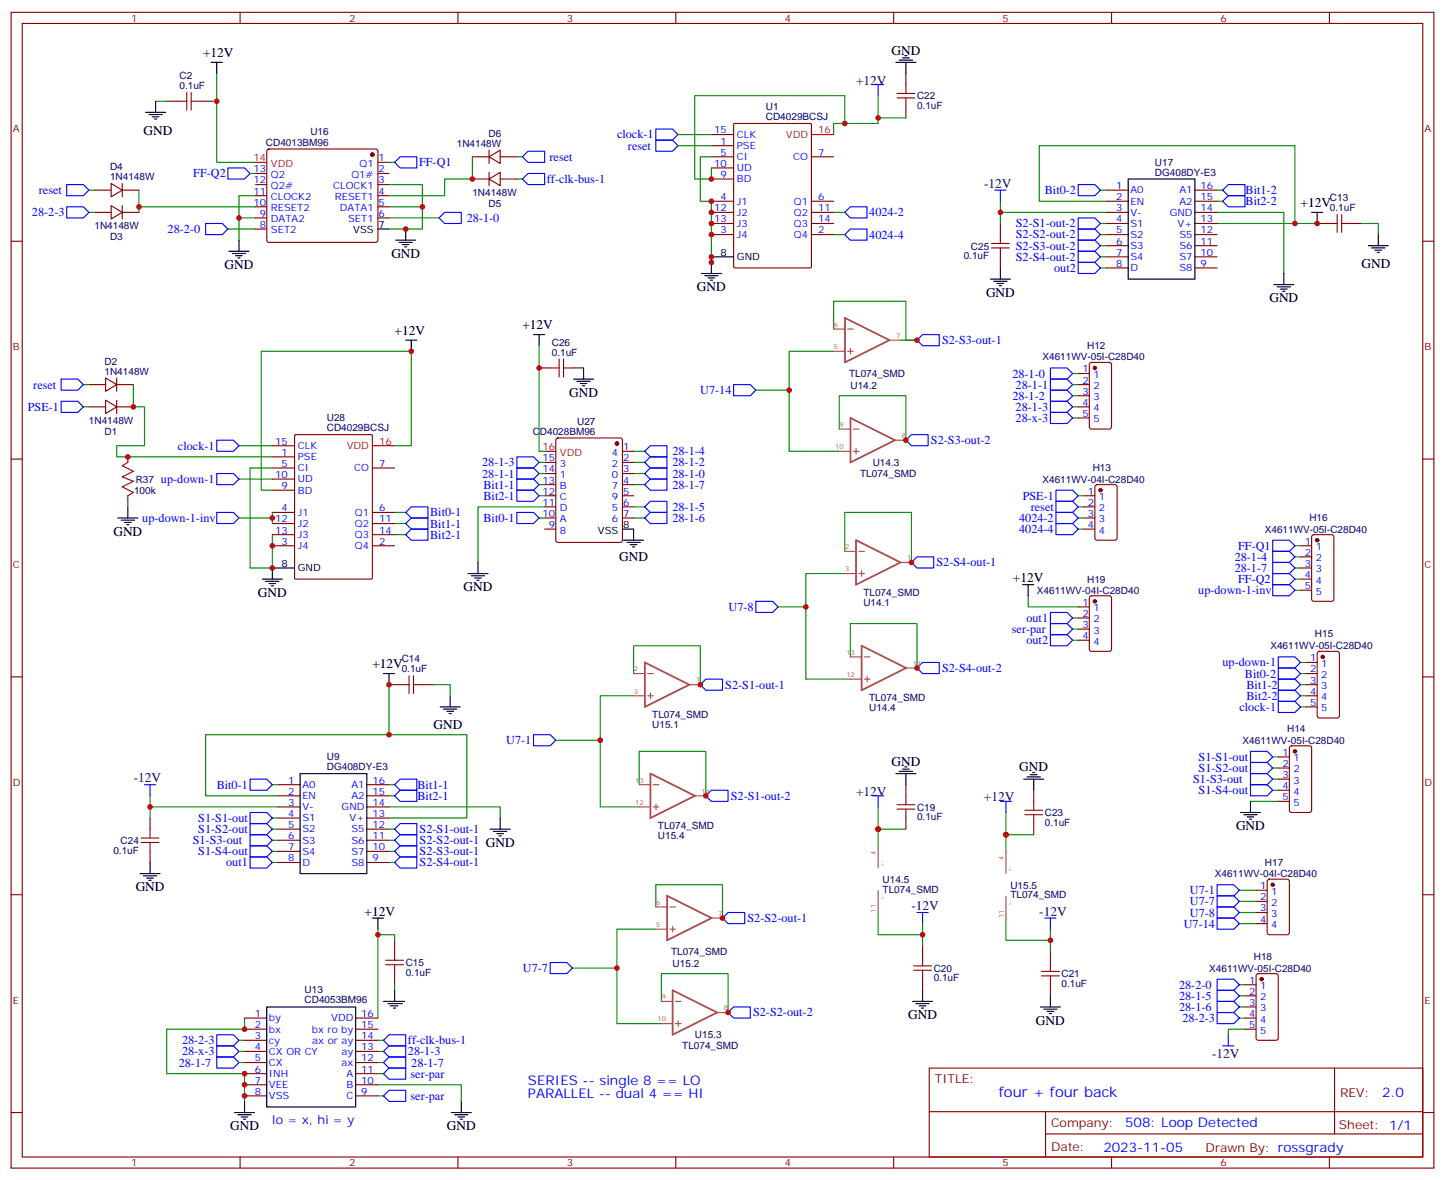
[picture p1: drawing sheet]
<svg xmlns="http://www.w3.org/2000/svg" width="459mm" height="375mm" viewBox="0 0 459 375" stroke-linecap="round" stroke-linejoin="round" font-family="sans-serif">
<g fill="none" stroke="#870000" stroke-width=".35">
<path d="M3.5 3.9h451.6v366.9h-451.6zM7.1 7.4h444.5v359.9h-444.5zM76.2 3.9v3.5M145.3 3.9v3.5M214.5 3.9v3.5M283.6 3.9v3.5M352.8 3.9v3.5M421.9 3.9v3.5M52.9 32.1h3.5M63.5 32.1h3.5M232.9 39.4l.3-.2h24l.3 .2v45.3l-.2 .3-24.1 .1-.3-.2zM287.5 23.3v3.5"/>
<path d="M287.5 33.9v3.5M35.3 58.2l3.5 2.2-3.5 2.1zM38.8 58.2v4.3M81.1 55.1h3.6M81.1 58.6h3.6M84.9 47.5l.5-.2h33.8l.5 .2 .2 .5v28.2l-.2 .5-.5 .2h-33.8l-.5-.2-.2-.5v-28.2zM119.9 51.5h3.6M119.9 55.1h3.6M119.9 58.6h3.6M149.9 56.8h5.3M149.9 49.8h5.3M155.2 56.8l3.5-2.1v4.2z"/>
<path d="M155.2 49.8l3.5-2.1v4.2zM155.2 47.7v4.2M155.2 54.7v4.2M158.7 56.8h5.3M158.7 49.8h5.3M225.8 56.8h7M225.8 49.8h7M225.8 46.2h7M225.8 42.7h7M225.8 53.3h7M257.5 49.8h7.1M3.5 76.6h3.6"/>
<path d="M30 60.4h5.3M30 67.4h5.3M35.3 65.3l3.5 2.1-3.5 2.1zM38.8 60.4h5.3M38.8 67.4h5.3M38.8 65.3v4.2M81.1 62.1h3.6M81.1 65.7h3.6M81.1 69.2h3.6M81.1 72.7h3.6M119.9 62.1h3.6M119.9 65.7h3.6"/>
<path d="M119.9 69.2h3.6M225.8 70.9h7M225.8 63.9h7M225.8 67.4h7M225.8 74.5h7M257.5 70.9h7.1M257.5 63.9h7.1M257.5 67.4h7.1M257.5 74.5h7.1M317.5 70.9v3.6M351 70.9h7.1M351 60.4h7.1"/>
<path d="M351 63.9h7.1M351 67.4h7.1M351 74.5h7.1M351 78h7.1M379.2 70.9h7.1M379.2 60.4h7.1M379.2 63.9h7.1M379.2 67.4h7.1M379.2 74.5h7.1M379.2 78h7.1M418 70.9h3.6M428.6 70.9h3.6"/>
<path d="M451.6 76.6h3.5M317.5 81.5v3.6M351 81.5h7.1M351 85.1h7.1M379.2 81.5h7.1M379.2 85.1h7.1M33.5 120l3.5 2.1-3.5 2.1zM37 120v4.2M171.1 116.8h3.5M181.7 116.8h3.5M342.2 118.6h3.5M346 115.2l.4-.2h5.7l.6 .5 .1 20-.5 .7h-5.9l-.6-.5-.1-20z"/>
<path d="M28.2 122.1h5.3M28.2 129.2h5.3M33.5 127l3.5 2.2-3.5 2.1zM37 122.1h5.3M37 129.2h5.3M37 127v4.3M93.5 138.1l.3-.1h24l.3 .1 .1 45.4-.2 .3h-24.2l-.3-.2zM176.6 139.2l.5-.2h19.7l.7 .5 .1 32-.5 .6-20 .1-.7-.5v-32zM342.2 122.1h3.5M342.2 125.6h3.5M342.2 129.2h3.5M342.2 132.7h3.5"/>
<path d="M3.5 145.7h3.6M40.6 145v1.8M40.6 157.4v1.7M86.4 148.6h7.1M86.4 145h7.1M86.4 141.5h7.1M86.4 152.1h7.1M86.4 155.6h7.1M118.2 148.6h7M172.9 146.8h3.5M172.9 150.3h3.5M172.9 153.8h3.5"/>
<path d="M172.9 157.4h3.5M197.6 143.3h3.5M197.6 146.8h3.5M197.6 150.3h3.5M197.6 153.8h3.5M197.6 157.4h3.5M344 157.4h3.5M347.7 154.1l.5-.3h5.6l.7 .5v16.5l-.4 .6-5.9 .1-.7-.5v-16.4zM451.6 145.7h3.5M86.4 162.7h7.1M86.4 166.2h7.1M86.4 169.7h7.1"/>
<path d="M86.4 173.2h7.1M118.2 162.7h7M118.2 166.2h7M118.2 169.7h7M118.2 173.2h7M172.9 160.9h3.5M172.9 164.4h3.5M172.9 168h3.5M197.6 160.9h3.5M197.6 164.4h3.5M344 160.9h3.5M344 164.4h3.5"/>
<path d="M344 168h3.5M412.7 173.2h3.6M412.7 176.8h3.6M416.5 169.9l.5-.2h5.6l.7 .5v20l-.4 .6-5.9 .1-.7-.5v-20zM342.2 192.7h3.5M342.2 196.2h3.5M342.2 199.7h3.5M346 189.3l.4-.2h5.7l.6 .5 .1 16.5-.5 .6-5.9 .1-.6-.5-.1-16.5zM412.7 180.3h3.6M412.7 183.8h3.6M412.7 187.4h3.6M3.5 214.9h3.6"/>
<path d="M123.5 217.3h3.5M134.1 217.3h3.5M342.2 203.2h3.5M414.5 217.3h3.5M414.5 210.3h3.5M414.5 213.8h3.5M418.3 207l.4-.2h5.7l.6 .4 .1 20-.5 .7h-5.9l-.6-.4-.1-20zM451.6 214.9h3.5M409.5 237l.4-.3h5.7l.6 .5 .1 20-.5 .7h-5.9l-.6-.4-.1-20zM414.5 220.9h3.5M414.5 224.4h3.5M47.6 259.7v3.5"/>
<path d="M88.2 249.1h7M88.2 252.6h7M88.2 256.2h7M88.2 259.7h7M116.4 249.1h7.1M116.4 252.6h7.1M116.4 256.2h7.1M116.4 259.7h7.1M287.5 249.1v3.5M287.5 259.7v3.5M328.1 250.9v3.5M405.7 240.3h3.5"/>
<path d="M405.7 243.8h3.5M405.7 247.3h3.5M405.7 250.9h3.5M405.7 254.4h3.5M47.6 270.3v3.5M88.2 263.2h7M88.2 266.7h7M88.2 270.3h7M88.2 273.8h7M116.4 263.2h7.1M116.4 266.7h7.1M116.4 270.3h7.1"/>
<path d="M116.4 273.8h7.1M328.1 261.4v3.6M402.4 279.3l.5-.2h5.6l.7 .4v16.5l-.4 .7h-5.9l-.7-.4v-16.5zM3.5 284h3.6M125.2 298.5v3.5M398.6 282.6h3.6M398.6 286.1h3.6M398.6 289.7h3.6M398.6 293.2h3.6M451.6 284h3.5M125.2 309.1v3.5M292.8 300.2v3.6"/>
<path d="M292.8 310.8v3.6M333.4 302v3.5M333.4 312.6v3.5M395.1 312.6h3.5M395.1 316.1h3.5M395.1 319.7h3.5M398.9 309.3l.4-.2h5.7l.6 .4 .1 20-.5 .7h-5.9l-.6-.4-.1-20zM77.6 323.2h7.1M77.6 326.7h7.1M77.6 330.2h7.1M77.6 333.8h7.1M77.6 337.3h7.1"/>
<path d="M112.9 323.2h7M112.9 326.7h7M112.9 330.2h7M112.9 333.8h7M112.9 337.3h7M294.9 339.1h156.7v28.2h-156.7zM395.1 323.2h3.5M395.1 326.7h3.5M423.5 339.1l.1 20.9M3.5 353.2h3.6M77.6 340.8h7.1M77.6 344.3h7.1"/>
<path d="M77.6 347.9h7.1M112.9 340.8h7M112.9 344.3h7M112.9 347.9h7M295 352.9h156.4M331.8 360h119.6M331.8 352.9v14.1M451.6 353.2h3.5M76.2 367.3v3.5M145.3 367.3v3.5M214.5 367.3v3.5M283.6 367.3v3.5"/>
<path d="M352.8 367.3v3.5M421.9 367.3v3.5"/>
</g>
<g fill="none" stroke="#008700" stroke-width=".35">
<path d="M49.4 32.1h3.5M67 32.1h1.8M68.8 23.3v28.2h12.3M268.1 39.2v-8.8h-47.6v26.4h5.3v-3.5M278.7 30.4v8.8h-14.1v3.5M278.7 37.4h8.8M79.4 55.1h1.7M123.5 58.6h10.6v14.1h-10.6M123.5 51.5h1.7M149.9 49.8v7h-8.8v5.3h-17.6M164 56.8h1.8M164 49.8h1.8"/>
<path d="M215.2 42.7h10.6M215.2 46.2h10.6M225.8 49.8h-3.6v14.1h3.6v19.4v-1.8M28.2 67.4h1.8M28.2 60.4h1.8M44.1 65.7h37M44.1 60.4v7M72.3 72.7h8.8M75.8 69.2h5.3M81.1 62.1h-5.3v14.1M123.5 65.7h10.6M123.5 69.2h15.8"/>
<path d="M264.6 74.5h3.5M264.6 67.4h3.5M317.5 67.4h33.5M317.5 63.9v7M349.2 74.5h1.8M349.2 70.9h1.8M349.2 78h1.8M349.2 60.4h1.8M351 63.9h-21.2v-17.7h81.2v24.7M386.3 67.4h21.2v19.4M386.3 70.9h31.7M386.3 60.4h1.8"/>
<path d="M386.3 63.9h1.8M432.2 70.9h5.2v3.6M349.2 81.5h1.8M349.2 85.1h1.8M171.1 109.7v33.6h1.8M264.6 111.5h-14.1v12.4h-10.6M264.6 104.5v-8.9h22.9v12.4h3.5h-5.2M340.4 118.6h1.8M26.5 129.2h1.7M26.5 122.1h1.7M42.3 122.1v7.1h3.6v12.3h-8.9v3.5h49.4M250.5 123.9v19.4h15.8"/>
<path d="M266.3 136.2v-10.6h21.2v14.1M340.4 132.7h1.8M340.4 129.2h1.8M340.4 125.6h1.8M340.4 122.1h1.8M40.6 159.1v1.8M75.8 152.1h10.6M75.8 141.5h10.6M86.4 148.6h-7v31.7h7v-10.6M125.2 141.5h5.3v-30h-47.6v44.1h3.5M171.1 153.8h1.8M171.1 150.3h1.8"/>
<path d="M171.1 146.8h1.8M171.1 157.4h1.8M201.1 153.8h3.5M201.1 150.3h3.5M201.1 146.8h3.5M201.1 143.3h3.5M342.2 157.4h1.8M75.8 164.4h10.6M86.4 162.7v3.5M125.2 162.7h3.6M125.2 166.2h3.6M125.2 169.7h3.6"/>
<path d="M171.1 164.4h1.8M172.9 160.9h-21.2v17.6M201.1 164.4h3.5M201.1 160.9h3.5M268.1 175v-12.3h21.2v15.8M342.2 164.4h1.8M342.2 160.9h1.8M342.2 168h1.8M411 176.8h1.7M411 173.2h1.7M255.8 192.7v22.9h14.1M268.1 182.1h-12.3v10.6h-8.9"/>
<path d="M326.3 189.1v3.6h15.9M340.4 196.2h1.8M340.4 199.7h1.8M411 180.3h1.7M411 187.4h1.7M411 183.8h1.7M123.5 217.3v15.9h-58.2v19.4h22.9M137.6 217.3h5.3v3.6M201.1 213.8v-8.8h21.1v12.3M269.9 208.5v-10.6h21.1v14.2M340.4 203.2h1.8M412.7 217.3h1.8"/>
<path d="M412.7 213.8h1.8M412.7 210.3h1.8M123.5 233.2h24.7v26.5h-24.7M190.5 235v21.2h12.3M201.1 220.9h-10.6v14.1h-14.1M412.7 224.4h1.8M412.7 220.9h1.8M47.6 256.2h40.6M47.6 252.6v7.1M86.4 259.7h1.8M86.4 249.1h1.8M123.5 256.2h35.2v3.5"/>
<path d="M123.5 252.6h1.7M123.5 249.1h1.7M202.8 249.1v-10.6h21.2v14.1M278.7 256.2v12.3M319.3 257.9v12.4M396.9 254.4h8.8M403.9 240.3h1.8M403.9 243.8h1.8M403.9 247.3h1.8M403.9 250.9h1.8M86.4 263.2h1.8M86.4 266.7h1.8"/>
<path d="M86.4 270.3h1.8M86.4 273.8h1.8M123.5 263.2h1.7M123.5 266.7h1.7M123.5 270.3h1.7M123.5 273.8h1.7M278.7 263.2h8.8M319.3 265h8.8M119.9 296.7h5.3v1.8M119.9 295v28.2M208.1 295h-12.3v12.3h-14.1M208.1 287.9v-7.1h21.2v10.6"/>
<path d="M278.7 289.7v7h14.1M292.8 293.2v7M319.3 291.4v7.1h14.1M333.4 295v7M393.3 293.2h5.3M393.3 289.7h5.3M393.3 286.1h5.3M393.3 282.6h5.3M125.2 312.6v1.8M195.8 307.3v17.6h14.1M209.9 317.9v-8.8h21.2v12.3M393.3 319.7h1.8"/>
<path d="M393.3 316.1h1.8M393.3 312.6h1.8M75.8 330.2h1.8M75.8 333.8h1.8M75.8 337.3h1.8M77.6 323.2v3.5h-24.7v14.1h24.7v8.8M119.9 330.2h1.8M119.9 333.8h1.8M119.9 337.3h1.8M393.3 323.2h1.8M395.1 326.7h-5.3v1.8M119.9 344.3h26.5v5.3"/>
<path d="M119.9 347.9h1.8M119.9 340.8h1.8"/>
</g>
<g fill="none" stroke="#a10000" stroke-width=".35">
<path d="M56.4 32.1h2.9M59.3 29.3v5.7M60.7 29.3v5.7M60.7 32.1h2.8M284.7 29.7h5.6M284.7 31.1h5.6M287.5 26.8v2.9M287.5 31.1v2.8M314.7 77.3h5.6M314.7 78.7h5.6M317.5 74.5v2.8M317.5 78.7v2.8"/>
<path d="M421.6 70.9h2.8M424.4 68.1v5.7M425.8 68.1v5.7M425.8 70.9h2.8M174.6 116.8h2.8M177.4 114v5.6M178.9 116.8h2.8M178.9 114v5.6M40.6 146.8l-1.8 1 3.5 1.8-3.5 1.8 3.5 1.4-3.5 1.8 3.5 1.7-1.7 1.1M127 217.3h2.8M129.8 214.5v5.7M131.2 214.5v5.7"/>
<path d="M131.2 217.3h2.9M284.7 256.9h5.6M284.7 255.4h5.6M287.5 252.6v2.8M287.5 256.9v2.8M325.3 258.6h5.6M325.3 257.2h5.6M328.1 254.4v2.8M328.1 258.6v2.8M44.8 266h5.6M44.8 267.4h5.6M47.6 263.2v2.8"/>
<path d="M47.6 267.4v2.9M122.4 304.8h5.7M122.4 306.2h5.7M125.2 302v2.8M125.2 306.2v2.9M290 308h5.6M290 306.6h5.6M292.8 303.8v2.8M292.8 308v2.8M330.6 309.8h5.6M330.6 308.4h5.6M333.4 305.5v2.9"/>
<path d="M333.4 309.8v2.8"/>
</g>
<g fill="none" stroke="#000" stroke-width=".35">
<path d="M67 19.8h3.6M68.8 19.8v3.5M284.3 19.8h6.4M285.4 19.1h4.2M286.5 18.4h2.1M287.2 17.7h.7M287.5 19.8v3.5M46.2 35.7h6.4M47.3 36.4h4.2M48.3 37.1h2.1M49 37.8h.7M49.4 32.1v3.6"/>
<path d="M358.1 56.8h21.1v31.8h-21.1zM72.7 79.8h6.3M75.8 76.2v3.6M119.9 72.7h3.6M125.6 76.2h6.3M126.6 76.9h4.3M127.7 77.6h2.1M128.4 78.4h.7M128.8 72.7v3.5M416.3 67.4h3.5M418 67.4v3.5M434.3 78h6.3"/>
<path d="M435.3 78.7h4.3M436.4 79.4h2.1M437.4 74.5v3.5M73.7 80.5h4.3M74.8 81.2h2.1M75.5 81.9h.7M222.6 86.8h6.4M223.7 87.5h4.2M224.7 88.2h2.1M225.4 88.9h.7M225.8 83.3v3.5M225.8 81.5h7"/>
<path d="M314.3 88.6h6.4M315.4 89.3h4.2M316.4 90h2.2M317.1 90.7h.8M317.5 85.1v3.5M404.3 90.3h6.3M405.3 91.1h4.3M406.4 91.8h2.1M407.1 92.5h.7M407.5 86.8v3.5M437.1 80.1h.7M128.8 108h3.5"/>
<path d="M130.5 108v3.5M169.3 106.2h3.6M171.1 106.2v3.5M185.2 116.8v3.5M182 120.3h6.4M183.1 121h4.2M184.1 121.7h2.2M184.9 122.4h.7M37.4 164.4h6.3M38.5 165.1h4.2M39.5 165.8h2.1M40.2 166.5h.7"/>
<path d="M40.6 160.9v3.5M151.7 178.5v3.6M197.6 168h3.5v3.5M197.9 171.5h6.4M199 172.2h4.2M200 172.9h2.1M200.7 173.6h.7M83.3 183.8h6.3M84.3 184.5h4.2M85.4 185.2h2.1M86.1 185.9h.7M93.5 180.3h-7.1v3.5"/>
<path d="M148.5 182.1h6.4M149.6 182.8h4.2M150.6 183.5h2.2M151.3 184.2h.7M324.6 185.6h3.5M326.3 185.6v3.5M121.7 213.8h3.5M123.5 213.8v3.5M139.7 224.4h6.3M140.8 225.1h4.2M141.8 225.8h2.1M142.5 226.5h.7"/>
<path d="M142.9 220.9v3.5M95.2 245.6h21.2v31.7h-21.2zM158.7 259.7v3.5M284.3 245.6h6.4M285.4 244.9h4.2M286.5 244.2h2.1M287.2 243.5h.7M287.5 245.6v3.5M324.9 247.3h6.4M326 246.6h4.2M327 245.9h2.1M327.7 245.2h.7"/>
<path d="M328.1 247.3v3.6M393.7 257.9h6.3M394.8 258.6h4.2M395.8 259.3h2.1M396.9 254.4v3.5M44.4 277.3h6.4M45.5 278h4.2M46.6 278.7h2.1M47.3 279.4h.7M47.6 273.8v3.5M155.6 263.2h6.3M156.6 263.9h4.3"/>
<path d="M157.7 264.6h2.1M158.4 265.3h.7M396.5 260h.7M118.2 291.4h3.5M119.9 291.4v3.6M84.7 319.7h28.2v31.7h-28.2zM121.7 317.9h6.7M123.1 318.6h4.6M123.8 319.3h2.5M125.2 314.4v3.5M289.6 317.9h6.4M290.7 318.6h4.2"/>
<path d="M291.7 319.3h2.2M292.8 314.4v3.5M330.2 319.7h6.3M333.4 316.1v3.6M124.9 320h.7M292.5 320h.7M331.3 320.4h4.2M332.3 321.1h2.1M333 321.8h.7M74.4 353.2h6.4M75.5 353.9h4.2M76.6 354.6h2.1"/>
<path d="M77.3 355.3h.7M77.6 349.6v3.6M143.2 353.2h6.4M144.3 353.9h4.2M145.3 354.6h2.2M146 355.3h.8M146.4 349.6v3.6"/>
</g>
<g fill="none" stroke="#00f" stroke-width=".35">
<path d="M276.9 26.8h3.6M278.7 26.8v3.6M21.2 58.6h5.3l1.7 1.8-1.7 1.7h-5.3zM72.3 53.3h5.3l1.8 1.8-1.8 1.7h-5.3zM125.2 51.5l1.8-1.7h5.3v3.5h-5.3zM167.6 48h5.3v3.5h-5.3l-1.8-1.7zM167.6 55.1h5.3v3.5h-5.3l-1.8-1.8zM208.1 44.5h5.3l1.8 1.7-1.8 1.8h-5.3zM208.1 41h5.3l1.8 1.7-1.8 1.8h-5.3zM342.2 58.6h5.3l1.7 1.8-1.7 1.7h-5.3zM389.8 58.6h5.3v3.5h-5.3l-1.7-1.7zM21.2 65.7h5.3l1.7 1.7-1.7 1.8h-5.3z"/>
<path d="M65.3 70.9h5.3l1.7 1.8-1.7 1.8h-5.3zM141.1 67.4h5.3v3.5h-5.3l-1.8-1.7zM268.1 67.4l1.8-1.7h5.3v3.5h-5.3zM269.9 72.7h5.3v3.5h-5.3l-1.8-1.7zM315.7 60.4h3.6M317.5 60.4v3.5M342.2 79.8h5.3l1.7 1.7-1.7 1.8h-5.3zM342.2 76.2h5.3l1.7 1.8-1.7 1.8h-5.3zM342.2 72.7h5.3l1.7 1.8-1.7 1.7h-5.3zM342.2 69.2h5.3l1.7 1.7-1.7 1.8h-5.3zM389.8 62.1h5.3v3.6h-5.3l-1.7-1.8zM342.2 83.3h5.3l1.7 1.8-1.7 1.7h-5.3z"/>
<path d="M292.8 106.2h5.3v3.5h-5.3l-1.8-1.7zM333.4 116.8h5.3l1.7 1.8-1.7 1.7h-5.3zM19.4 127.4h5.3l1.8 1.8-1.8 1.7h-5.3zM19.4 120.3h5.3l1.8 1.8-1.8 1.8h-5.3zM68.8 139.7h5.3l1.7 1.8-1.7 1.8h-5.3zM232.8 122.1h5.3l1.8 1.8-1.8 1.7h-5.3zM287.5 139.7l1.8-1.7h5.3v3.5h-5.3zM333.4 123.9h5.3l1.7 1.7-1.7 1.8h-5.3zM333.4 127.4h5.3l1.7 1.8-1.7 1.7h-5.3zM333.4 120.3h5.3l1.7 1.8-1.7 1.8h-5.3zM333.4 130.9h5.3l1.7 1.8-1.7 1.7h-5.3zM68.8 150.3h5.3l1.7 1.8-1.7 1.7h-5.3z"/>
<path d="M164 155.6h5.3l1.8 1.8-1.8 1.7h-5.3zM164 152.1h5.3l1.8 1.7-1.8 1.8h-5.3zM164 145h5.3l1.8 1.8-1.8 1.8h-5.3zM164 148.6h5.3l1.8 1.7-1.8 1.8h-5.3zM206.4 152.1h5.3v3.5h-5.3l-1.8-1.8zM206.4 159.1h5.3v3.6h-5.3l-1.8-1.8zM206.4 141.5h5.3v3.5h-5.3l-1.8-1.7zM206.4 145h5.3v3.6h-5.3l-1.8-1.8zM206.4 148.6h5.3v3.5h-5.3l-1.8-1.8zM335.1 159.1h5.3l1.8 1.8-1.8 1.8h-5.3zM335.1 155.6h5.3l1.8 1.8-1.8 1.7h-5.3zM68.8 162.7h5.3l1.7 1.7-1.7 1.8h-5.3z"/>
<path d="M130.5 160.9h5.3v3.5h-5.3l-1.7-1.7zM130.5 168h5.3v3.5h-5.3l-1.7-1.8zM130.5 164.4h5.3v3.6h-5.3l-1.7-1.8zM164 162.7h5.3l1.8 1.7-1.8 1.8h-5.3zM206.4 162.7h5.3v3.5h-5.3l-1.8-1.8zM291 176.8h5.3v3.5h-5.3l-1.7-1.8zM335.1 162.7h5.3l1.8 1.7-1.8 1.8h-5.3zM335.1 166.2h5.3l1.8 1.8-1.8 1.7h-5.3zM403.9 175h5.3l1.8 1.8-1.8 1.7h-5.3zM403.9 178.5h5.3l1.8 1.8-1.8 1.8h-5.3zM403.9 171.5h5.3l1.8 1.7-1.8 1.8h-5.3zM239.9 190.9h5.3l1.7 1.8-1.7 1.7h-5.3z"/>
<path d="M333.4 194.4h5.3l1.7 1.8-1.7 1.7h-5.3zM333.4 197.9h5.3l1.7 1.8-1.7 1.8h-5.3zM403.9 185.6h5.3l1.8 1.8-1.8 1.7h-5.3zM403.9 182.1h5.3l1.8 1.7-1.8 1.8h-5.3zM224 215.6h5.3v3.5h-5.3l-1.8-1.8zM292.8 210.3h5.3v3.5h-5.3l-1.8-1.7zM333.4 201.5h5.3l1.7 1.7-1.7 1.8h-5.3zM405.7 212.1h5.3l1.7 1.7-1.7 1.8h-5.3zM405.7 215.6h5.3l1.7 1.7-1.7 1.8h-5.3zM405.7 219.1h5.3l1.7 1.8-1.7 1.7h-5.3zM405.7 208.5h5.3l1.7 1.8-1.7 1.8h-5.3zM169.3 233.2h5.3l1.8 1.8-1.8 1.7h-5.3z"/>
<path d="M396.9 238.5h5.3l1.7 1.8-1.7 1.7h-5.3zM405.7 222.6h5.3l1.7 1.8-1.7 1.8h-5.3zM45.9 249.1h3.5M47.6 249.1v3.5M79.4 257.9h5.3l1.7 1.8-1.7 1.7h-5.3zM79.4 247.3h5.3l1.7 1.8-1.7 1.8h-5.3zM125.2 252.6l1.8-1.7h5.3v3.5h-5.3zM125.2 249.1l1.8-1.8h5.3v3.6h-5.3zM224 252.6l1.8-1.7h5.3v3.5h-5.3zM276.9 252.6h3.6M278.7 252.6v3.6M317.5 254.4h3.5"/>
<path d="M319.3 254.4v3.5M396.9 249.1h5.3l1.7 1.8-1.7 1.7h-5.3zM396.9 245.6h5.3l1.7 1.7-1.7 1.8h-5.3zM396.9 242h5.3l1.7 1.8-1.7 1.8h-5.3zM79.4 268.5h5.3l1.7 1.8-1.7 1.7h-5.3zM79.4 265h5.3l1.7 1.7-1.7 1.8h-5.3zM79.4 261.4h5.3l1.7 1.8-1.7 1.8h-5.3zM79.4 272h5.3l1.7 1.8-1.7 1.8h-5.3zM127 272h5.3v3.6h-5.3l-1.8-1.8zM127 268.5h5.3v3.5h-5.3l-1.8-1.7zM127 265h5.3v3.5h-5.3l-1.8-1.8zM127 261.4h5.3v3.6h-5.3l-1.8-1.8z"/>
<path d="M231.1 289.7h5.3v3.5h-5.3l-1.8-1.8zM291 289.7h3.6M292.8 289.7v3.5M331.6 291.4h3.5M333.4 291.4v3.6M386.3 280.8h5.3l1.7 1.8-1.7 1.8h-5.3zM386.3 284.4h5.3l1.7 1.7-1.7 1.8h-5.3zM386.3 287.9h5.3l1.7 1.8-1.7 1.7h-5.3zM386.3 291.4h5.3l1.7 1.8-1.7 1.8h-5.3zM174.6 305.5h5.3l1.8 1.8-1.8 1.8h-5.3zM232.8 319.7h5.3v3.5h-5.3l-1.7-1.8zM386.3 314.4h5.3l1.7 1.7-1.7 1.8h-5.3z"/>
<path d="M386.3 317.9h5.3l1.7 1.8-1.7 1.7h-5.3zM386.3 310.8h5.3l1.7 1.8-1.7 1.8h-5.3zM68.8 332h5.3l1.7 1.8-1.7 1.7h-5.3zM68.8 328.5h5.3l1.7 1.7-1.7 1.8h-5.3zM68.8 335.5h5.3l1.7 1.8-1.7 1.8h-5.3zM121.7 330.2l1.8-1.7h5.3v3.5h-5.3zM121.7 333.8l1.8-1.8h5.3v3.5h-5.3zM123.5 335.5h5.3v3.6h-5.3l-1.8-1.8zM123.5 339.1h5.3v3.5h-5.3l-1.8-1.8zM386.3 321.4h5.3l1.7 1.8-1.7 1.7h-5.3zM388.1 332h3.5M389.8 328.5v3.5"/>
<path d="M123.5 346.1h5.3v3.5h-5.3l-1.8-1.7z"/>
</g>
<path d="M81.1 51.5h3.6M257.5 42.7h7.1M118.2 141.5h7M172.9 143.3h3.5" fill="none" stroke="#f00" stroke-width=".35"/>
<g fill="#870000" stroke="#870000" stroke-width=".35">
<circle cx="195.8" cy="140.8" r=".53"/>
<circle cx="118.2" cy="49.1" r=".53"/>
<circle cx="418" cy="171.5" r=".53"/>
<circle cx="400.4" cy="310.8" r=".53"/>
<circle cx="411" cy="238.5" r=".53"/>
<circle cx="419.8" cy="208.5" r=".53"/>
<circle cx="347.5" cy="116.8" r=".53"/>
<circle cx="349.2" cy="155.6" r=".53"/>
<circle cx="347.5" cy="190.9" r=".53"/>
<circle cx="403.9" cy="280.8" r=".53"/>
</g>
<path d="M268.2 100.9l14.1 7.1-14.1 7zM269.9 132.7l14.1 7-14.1 7.1zM271.7 171.5l14.1 7-14.1 7.1zM204.7 210.3l14.1 7-14.1 7.1zM273.5 205l14.1 7.1-14.1 7zM206.4 245.6l14.1 7-14.1 7.1zM211.7 284.4l14.1 7-14.1 7.1zM213.5 314.4l14.1 7-14.1 7.1z" fill="none" stroke="#a64a4a" stroke-width=".56"/>
<g fill="none" stroke="#a64a4a" stroke-width=".35">
<path d="M264.6 111.5h3.5M264.6 104.5h3.5M269 111.5h1.8M269 104.5h1.8M269.9 110.6v1.8M282.3 108h3.5M266.3 136.2h3.5M270.8 136.2h1.8M284 139.7h3.5M266.3 143.3h3.5M270.8 143.3h1.8M271.7 142.4v1.7"/>
<path d="M268.1 175h3.5M272.6 175h1.7M285.8 178.5h3.5M268.1 182.1h3.5M272.6 182.1h1.7M273.5 181.2v1.8M201.1 213.8h3.5M205.5 213.8h1.8M206.4 220v1.8M218.8 217.3h3.4M269.9 215.6h3.4M269.9 208.5h3.4"/>
<path d="M274.3 215.6h1.8M274.3 208.5h1.8M275.2 214.7v1.8M287.6 212.1h3.4M201.1 220.9h3.5M205.5 220.9h1.8M202.8 256.2h3.5M202.8 249.1h3.5M207.3 256.2h1.8M207.3 249.1h1.8M208.2 255.3v1.7M220.5 252.6h3.5"/>
<path d="M278.7 268.5v6.9M319.3 270.3v6.9M208.1 295h3.5M208.1 287.9h3.5M212.6 295h1.8M212.6 287.9h1.8M213.5 294.1v1.7M225.8 291.4h3.5M278.7 282.7v7M319.3 284.5v6.9M209.9 317.9h3.5M214.4 317.9h1.7"/>
<path d="M209.9 324.9h3.5M214.4 324.9h1.7M215.3 324.1v1.7M227.6 321.4h3.5"/>
</g>
<g fill="#c00">
<circle cx="86.4" cy="173.2" r=".88"/>
<circle cx="130.5" cy="111.5" r=".88"/>
<circle cx="86.4" cy="180.3" r=".88"/>
<circle cx="171.1" cy="116.8" r=".88"/>
<circle cx="123.5" cy="217.3" r=".88"/>
<circle cx="123.5" cy="233.2" r=".88"/>
<circle cx="47.6" cy="256.2" r=".88"/>
<circle cx="77.6" cy="340.8" r=".88"/>
<circle cx="77.6" cy="326.7" r=".88"/>
<circle cx="77.6" cy="347.9" r=".88"/>
<circle cx="77.6" cy="344.3" r=".88"/>
<circle cx="119.9" cy="296.7" r=".88"/>
<circle cx="255.8" cy="192.7" r=".88"/>
<circle cx="289.3" cy="178.5" r=".88"/>
<circle cx="291" cy="212.1" r=".88"/>
<circle cx="250.5" cy="123.9" r=".88"/>
<circle cx="287.5" cy="139.7" r=".88"/>
<circle cx="291" cy="108" r=".88"/>
<circle cx="195.8" cy="307.3" r=".88"/>
<circle cx="229.3" cy="291.4" r=".88"/>
<circle cx="231.1" cy="321.4" r=".88"/>
<circle cx="190.5" cy="235" r=".88"/>
<circle cx="224" cy="252.6" r=".88"/>
<circle cx="222.3" cy="217.3" r=".88"/>
<circle cx="333.4" cy="298.5" r=".88"/>
<circle cx="319.3" cy="265" r=".88"/>
<circle cx="278.7" cy="263.2" r=".88"/>
<circle cx="292.8" cy="296.7" r=".88"/>
<circle cx="278.7" cy="37.4" r=".88"/>
<circle cx="411" cy="70.9" r=".88"/>
<circle cx="418" cy="70.9" r=".88"/>
<circle cx="317.5" cy="67.4" r=".88"/>
<circle cx="86.4" cy="164.4" r=".88"/>
<circle cx="75.8" cy="69.2" r=".88"/>
<circle cx="134.1" cy="65.7" r=".88"/>
<circle cx="128.8" cy="72.7" r=".88"/>
<circle cx="68.8" cy="32.1" r=".88"/>
<circle cx="40.6" cy="145" r=".88"/>
<circle cx="42.3" cy="129.2" r=".88"/>
<circle cx="149.9" cy="56.8" r=".88"/>
<circle cx="44.1" cy="65.7" r=".88"/>
<circle cx="225.8" cy="67.4" r=".88"/>
<circle cx="225.8" cy="70.9" r=".88"/>
<circle cx="225.8" cy="74.5" r=".88"/>
<circle cx="225.8" cy="81.5" r=".88"/>
<circle cx="225.8" cy="83.3" r=".88"/>
<circle cx="225.8" cy="63.9" r=".88"/>
<circle cx="268.1" cy="39.2" r=".88"/>
<circle cx="225.8" cy="56.8" r=".88"/>
</g>
<text font-size="4.6" fill="#00f" x="317" y="348.1">four + four back</text>
<g font-size="4.2">
<text x="282.9" y="17.3">GND</text>
<text x="64.4" y="18">+12V</text>
<text x="45.5" y="42.7">GND</text>
<text x="412.7" y="65.7">+12V</text>
<text x="124.2" y="81.9">GND</text>
<text x="71.3" y="85.4">GND</text>
<text x="432.2" y="85.1">GND</text>
<text x="221.2" y="92.5">GND</text>
<text x="312.9" y="94.2">GND</text>
<text x="402.9" y="96">GND</text>
<text x="125.2" y="106.2">+12V</text>
<text x="165.8" y="104.5">+12V</text>
<text x="180.6" y="126">GND</text>
<text x="36" y="170.1">GND</text>
<text x="196.5" y="178.2">GND</text>
<text x="321.5" y="184.9">+12V</text>
<text x="81.8" y="189.5">GND</text>
<text x="147.1" y="187.7">GND</text>
<text x="118.2" y="212.1">+12V</text>
<text x="137.6" y="231.5">GND</text>
<text x="282.9" y="243.1">GND</text>
<text x="323.5" y="244.9">GND</text>
<text x="392.3" y="263.6">GND</text>
<text x="43.1" y="283">GND</text>
<text x="115.7" y="290.7">+12V</text>
<text x="288.2" y="323.5">GND</text>
<text x="328.8" y="325.3">GND</text>
<text x="73" y="358.8">GND</text>
<text x="141.8" y="358.8">GND</text>
</g>
<g font-size="4.2" fill="#000080">
<text x="271.7" y="26.8">+12V</text>
<text x="312.3" y="59.7">-12V</text>
<text x="42.5" y="248.4">-12V</text>
<text x="271.7" y="252.6">+12V</text>
<text x="312.3" y="254.4">+12V</text>
<text x="289.3" y="289">-12V</text>
<text x="329.8" y="290.7">-12V</text>
<text x="384.7" y="335.9">-12V</text>
</g>
<g font-size="4.2" fill="#00f">
<text x="167.6" y="344.3">SERIES -- single 8 == LO</text>
<text x="167.6" y="348.6">PARALLEL -- dual 4 == HI</text>
<text x="438.7" y="348.3">2.0</text>
<text x="357.1" y="357.9">508: Loop Detected</text>
<text x="350.2" y="365.7">2023-11-05</text>
</g>
<g font-size="3.9" fill="#00f">
<text x="195.8" y="44">clock-1</text>
<text x="199.3" y="47.5">reset</text>
<text x="133" y="52.8">FF-Q1</text>
<text x="174.4" y="51">reset</text>
<text x="61.3" y="56.3">FF-Q2</text>
<text x="173.6" y="58.1">ff-clk-bus-1</text>
<text x="12.3" y="61.6">reset</text>
<text x="331.6" y="61.6">Bit0-2</text>
<text x="395.3" y="61.6">Bit1-2</text>
<text x="395.3" y="65.1">Bit2-2</text>
<text x="10.1" y="68.7">28-2-3</text>
<text x="148.2" y="70.5">28-1-0</text>
<text x="275.9" y="68.7">4024-2</text>
<text x="53.2" y="74">28-2-0</text>
<text x="275.9" y="75.7">4024-4</text>
<text x="322.4" y="75.7">S2-S2-out-2</text>
<text x="322.4" y="72.2">S2-S1-out-2</text>
<text x="322.4" y="82.8">S2-S4-out-2</text>
<text x="322.4" y="79.2">S2-S3-out-2</text>
<text x="334.6" y="86.3">out2</text>
<text x="299" y="109.2">S2-S3-out-1</text>
<text x="321.3" y="119.9">28-1-0</text>
<text x="10.6" y="123.4">reset</text>
<text x="222.2" y="125.1">U7-14</text>
<text x="322.3" y="123.4">28-1-1</text>
<text x="8.8" y="130.4">PSE-1</text>
<text x="321.3" y="126.9">28-1-2</text>
<text x="322.3" y="130.4">28-1-3</text>
<text x="322.3" y="133.9">28-x-3</text>
<text x="56.5" y="142.7">clock-1</text>
<text x="295.5" y="141">S2-S3-out-2</text>
<text x="153" y="148.1">28-1-3</text>
<text x="213.4" y="144.6">28-1-4</text>
<text x="213.4" y="148.1">28-1-2</text>
<text x="51.1" y="153.4">up-down-1</text>
<text x="153" y="151.6">28-1-1</text>
<text x="153.4" y="155.1">Bit1-1</text>
<text x="213.4" y="155.1">28-1-7</text>
<text x="213.4" y="151.6">28-1-0</text>
<text x="153.4" y="158.7">Bit2-1</text>
<text x="324.6" y="158.6">PSE-1</text>
<text x="45.2" y="165.7">up-down-1-inv</text>
<text x="136.5" y="163.9">Bit0-1</text>
<text x="136.5" y="167.5">Bit1-1</text>
<text x="153.4" y="165.7">Bit0-1</text>
<text x="213.4" y="165.7">28-1-6</text>
<text x="213.4" y="162.2">28-1-5</text>
<text x="323.5" y="165.7">4024-2</text>
<text x="327.1" y="162.2">reset</text>
<text x="136.5" y="171">Bit2-1</text>
<text x="323.5" y="169.2">4024-4</text>
<text x="297.2" y="179.8">S2-S4-out-1</text>
<text x="391.9" y="178.1">28-1-4</text>
<text x="392.9" y="174.5">FF-Q1</text>
<text x="391.9" y="181.6">28-1-7</text>
<text x="392.9" y="185.1">FF-Q2</text>
<text x="380.3" y="188.6">up-down-1-inv</text>
<text x="231.2" y="193.9">U7-8</text>
<text x="325.8" y="197.4">out1</text>
<text x="321.1" y="201">ser-par</text>
<text x="325.8" y="204.5">out2</text>
<text x="299" y="213.3">S2-S4-out-2</text>
<text x="388" y="211.6">up-down-1</text>
<text x="395.1" y="215.1">Bit0-2</text>
<text x="230.2" y="218.6">S2-S1-out-1</text>
<text x="395.6" y="218.6">Bit1-2</text>
<text x="393.4" y="225.6">clock-1</text>
<text x="395.6" y="222.1">Bit2-2</text>
<text x="160.7" y="236.2">U7-1</text>
<text x="380.4" y="245">S1-S2-out</text>
<text x="380.4" y="241.5">S1-S1-out</text>
<text x="68.8" y="250.3">Bit0-1</text>
<text x="132.5" y="250.4">Bit1-1</text>
<text x="378.7" y="248.5">S1-S3-out</text>
<text x="132.5" y="253.9">Bit2-1</text>
<text x="232" y="253.9">S2-S1-out-2</text>
<text x="380.4" y="252.1">S1-S4-out</text>
<text x="62.9" y="260.9">S1-S1-out</text>
<text x="61.2" y="267.9">S1-S3-out</text>
<text x="62.9" y="264.4">S1-S2-out</text>
<text x="133.2" y="268">S2-S2-out-1 GND</text>
<text x="133.2" y="264.4">S2-S1-out-1</text>
<text x="62.9" y="271.5">S1-S4-out</text>
<text x="71.8" y="275">out1</text>
<text x="133.2" y="271.5">S2-S3-out-1</text>
<text x="133.2" y="275">S2-S4-out-1</text>
<text x="377.6" y="283.9">U7-1</text>
<text x="377.6" y="287.4">U7-7</text>
<text x="237.2" y="292.7">S2-S2-out-1</text>
<text x="377.6" y="290.9">U7-8</text>
<text x="375.7" y="294.5">U7-14</text>
<text x="166" y="308.6">U7-7</text>
<text x="374.2" y="317.4">28-1-5</text>
<text x="374.2" y="313.8">28-2-0</text>
<text x="239" y="322.7">S2-S2-out-2</text>
<text x="374.2" y="320.9">28-1-6</text>
<text x="375.3" y="324.4">28-2-3</text>
<text x="57.8" y="335">28-x-3</text>
<text x="57.8" y="331.5">28-2-3</text>
<text x="129.5" y="331.5">ff-clk-bus-1</text>
<text x="129.5" y="335">28-1-3</text>
<text x="56.7" y="338.6">28-1-7</text>
<text x="130.5" y="338.6">28-1-7</text>
<text x="130.3" y="342.1">ser-par</text>
<text x="130.3" y="349.1">ser-par</text>
<text x="86.4" y="356.7">lo = x, hi = y</text>
</g>
<g font-size="3.9" fill="#800">
<text x="296.7" y="343.6">TITLE:</text>
<text x="425.3" y="348.3">REV:</text>
<text x="333.6" y="357.8">Company:</text>
<text x="425" y="358.5">Sheet: 1/1</text>
<text x="333.6" y="365.5">Date:</text>
<text x="382.6" y="365.6">Drawn By: rossgrady</text>
</g>
<g font-size="3.2" fill="#800">
<text x="41.6" y="6.9">1</text>
<text x="110.8" y="6.9">2</text>
<text x="179.9" y="6.9">3</text>
<text x="249.1" y="6.9">4</text>
<text x="318.2" y="6.9">5</text>
<text x="387.3" y="6.9">6</text>
<text x="4.1" y="42">A</text>
<text x="452.1" y="42">A</text>
<text x="4.1" y="111.2">B</text>
<text x="452.1" y="111.2">B</text>
<text x="4.1" y="180.3">C</text>
<text x="452.1" y="180.3">C</text>
<text x="4.1" y="249.4">D</text>
<text x="452.1" y="249.4">D</text>
<text x="4.1" y="318.6">E</text>
<text x="452.1" y="318.6">E</text>
<text x="41.6" y="370.3">1</text>
<text x="110.8" y="370.3">2</text>
<text x="179.9" y="370.3">3</text>
<text x="249.1" y="370.3">4</text>
<text x="318.2" y="370.3">5</text>
<text x="387.3" y="370.3">6</text>
</g>
<g font-size="3.2" fill="#000080">
<text x="57" y="28.3">0.1uF</text>
<text x="57" y="25.1">C2</text>
<text x="243.1" y="34.9">U1</text>
<text x="291" y="34.7">0.1uF</text>
<text x="291" y="31.5">C22</text>
<text x="243.1" y="38">CD4029BCSJ</text>
<text x="84.4" y="46.2">CD4013BM96</text>
<text x="98.5" y="43">U16</text>
<text x="145" y="46.6">1N4148W</text>
<text x="155" y="43.4">D6</text>
<text x="366.6" y="52.6">U17</text>
<text x="34.9" y="57.2">1N4148W</text>
<text x="34.9" y="54">D4</text>
<text x="366.5" y="55.8">DG408DY-E3</text>
<text x="149.9" y="62.1">1N4148W</text>
<text x="155" y="65.7">D5</text>
<text x="422.1" y="63.9">C13</text>
<text x="422.1" y="67.1">0.1uF</text>
<text x="30" y="72.7">1N4148W</text>
<text x="34.9" y="76.2">D3</text>
<text x="305.9" y="82.3">0.1uF</text>
<text x="308.1" y="79.2">C25</text>
<text x="175.1" y="112.9">0.1uF</text>
<text x="175.1" y="109.7">C26</text>
<text x="345" y="110.6">H12</text>
<text x="33.2" y="118.9">1N4148W</text>
<text x="33.2" y="115.7">D2</text>
<text x="269.5" y="119.7">TL074_SMD</text>
<text x="330.9" y="114.4">X4611WV-05I-C28D40</text>
<text x="269.9" y="123.4">U14.2</text>
<text x="28.2" y="134.4">1N4148W</text>
<text x="33.2" y="138">D1</text>
<text x="103.7" y="136.8">CD4029BCSJ</text>
<text x="103.7" y="133.6">U28</text>
<text x="169.1" y="138">CD4028BM96</text>
<text x="183.2" y="134.8">U27</text>
<text x="277" y="147.9">U14.3</text>
<text x="346.8" y="149.7">H13</text>
<text x="43.1" y="153.2">R37</text>
<text x="273" y="151.4">TL074_SMD</text>
<text x="330.9" y="153.2">X4611WV-04I-C28D40</text>
<text x="42.6" y="156.7">100k</text>
<text x="415.6" y="165.3">H16</text>
<text x="401.4" y="169.1">X4611WV-05I-C28D40</text>
<text x="345" y="184.9">H19</text>
<text x="274" y="189.1">TL074_SMD</text>
<text x="329.1" y="188.5">X4611WV-04I-C28D40</text>
<text x="274" y="192.3">U14.1</text>
<text x="417.4" y="202.4">H15</text>
<text x="403.2" y="206.1">X4611WV-05I-C28D40</text>
<text x="127.5" y="213.5">0.1uF</text>
<text x="127.5" y="210.3">C14</text>
<text x="207" y="227.9">TL074_SMD</text>
<text x="275.8" y="222.6">TL074_SMD</text>
<text x="275.8" y="225.8">U14.4</text>
<text x="207" y="231.1">U15.1</text>
<text x="408.5" y="232.4">H14</text>
<text x="394.4" y="236.1">X4611WV-05I-C28D40</text>
<text x="103.7" y="244.5">DG408DY-E3</text>
<text x="103.7" y="241.3">U9</text>
<text x="291" y="257.3">C19</text>
<text x="208.8" y="263.2">TL074_SMD</text>
<text x="291" y="260.4">0.1uF</text>
<text x="331.6" y="262.1">0.1uF</text>
<text x="331.6" y="259.1">C23</text>
<text x="38.3" y="267.9">C24</text>
<text x="208.8" y="266.3">U15.4</text>
<text x="36" y="271.1">0.1uF</text>
<text x="401.5" y="274.9">H17</text>
<text x="280.1" y="280.3">U14.5</text>
<text x="385.5" y="278.4">X4611WV-04I-C28D40</text>
<text x="280.1" y="283.4">TL074_SMD</text>
<text x="320.7" y="285.2">TL074_SMD</text>
<text x="320.7" y="282.1">U15.5</text>
<text x="213" y="303.1">TL074_SMD</text>
<text x="397.9" y="304.7">H18</text>
<text x="128.8" y="309.8">0.1uF</text>
<text x="128.8" y="306.6">C15</text>
<text x="213.5" y="306.9">U15.2</text>
<text x="296.3" y="311.5">0.1uF</text>
<text x="296.3" y="308.5">C20</text>
<text x="336.9" y="310.2">C21</text>
<text x="383.8" y="308.4">X4611WV-05I-C28D40</text>
<text x="96.7" y="315.2">U13</text>
<text x="336.9" y="313.3">0.1uF</text>
<text x="96.7" y="318.4">CD4053BM96</text>
<text x="220.5" y="329.6">U15.3</text>
<text x="216.5" y="333.1">TL074_SMD</text>
</g>
<g font-size="3.2" fill="#00f">
<text x="226.7" y="42.4">15</text>
<text x="228.7" y="45.9">1</text>
<text x="233.9" y="47.3">PSE</text>
<text x="233.9" y="43.8">CLK</text>
<text x="114.1" y="53">Q1</text>
<text x="120.1" y="51.2">1</text>
<text x="226.7" y="53">10</text>
<text x="228.7" y="49.4">5</text>
<text x="233.9" y="50.8">CI</text>
<text x="251.8" y="50.8">CO</text>
<text x="259.6" y="49.4">7</text>
<text x="80.5" y="58.2">12</text>
<text x="80.5" y="54.7">13</text>
<text x="86" y="56.5">Q2</text>
<text x="111.5" y="56.5">Q1#</text>
<text x="120.1" y="54.7">2</text>
<text x="120.1" y="58.2">3</text>
<text x="228.7" y="56.5">9</text>
<text x="233.9" y="54.4">UD</text>
<text x="233.9" y="57.9">BD</text>
<text x="80.5" y="65.3">10</text>
<text x="80.5" y="61.8">11</text>
<text x="86" y="63.5">CLOCK2</text>
<text x="86" y="60">Q2#</text>
<text x="105.7" y="60">CLOCK1</text>
<text x="106.3" y="63.5">RESET1</text>
<text x="120.1" y="61.8">4</text>
<text x="120.1" y="65.3">5</text>
<text x="228.7" y="63.5">4</text>
<text x="233.9" y="64.9">J1</text>
<text x="252" y="64.9">Q1</text>
<text x="259.6" y="63.5">6</text>
<text x="354.3" y="60">1</text>
<text x="354.3" y="63.5">2</text>
<text x="358.8" y="61.4">A0</text>
<text x="358.8" y="64.9">EN</text>
<text x="374.3" y="64.9">A2</text>
<text x="374.3" y="61.4">A1</text>
<text x="381" y="63.5">15</text>
<text x="381" y="60">16</text>
<text x="82.5" y="68.8">9</text>
<text x="86" y="70.6">DATA2</text>
<text x="86" y="67.1">RESET2</text>
<text x="107.9" y="67.1">DATA1</text>
<text x="110.5" y="70.6">SET1</text>
<text x="120.1" y="68.8">6</text>
<text x="226.7" y="67.1">12</text>
<text x="226.7" y="70.6">13</text>
<text x="233.9" y="68.5">J2</text>
<text x="252" y="68.5">Q2</text>
<text x="259.6" y="67.1">11</text>
<text x="259.6" y="70.6">14</text>
<text x="354.3" y="67.1">3</text>
<text x="354.3" y="70.6">4</text>
<text x="358.8" y="68.5">V-</text>
<text x="371.2" y="68.5">GND</text>
<text x="381" y="70.6">13</text>
<text x="381" y="67.1">14</text>
<text x="82.5" y="72.4">8</text>
<text x="86" y="74.1">SET2</text>
<text x="228.7" y="74.1">3</text>
<text x="233.9" y="72">J3</text>
<text x="233.9" y="75.5">J4</text>
<text x="252" y="72">Q3</text>
<text x="252" y="75.5">Q4</text>
<text x="259.6" y="74.1">2</text>
<text x="354.3" y="74.1">5</text>
<text x="354.3" y="77.6">6</text>
<text x="358.8" y="72">S1</text>
<text x="358.8" y="75.5">S2</text>
<text x="373.8" y="72">V+</text>
<text x="374.3" y="75.5">S5</text>
<text x="381" y="77.6">11</text>
<text x="381" y="74.1">12</text>
<text x="354.3" y="81.2">7</text>
<text x="358.8" y="79.1">S3</text>
<text x="358.8" y="82.6">S4</text>
<text x="374.3" y="82.6">S7</text>
<text x="374.3" y="79.1">S6</text>
<text x="381" y="81.2">10</text>
<text x="354.3" y="84.7">8</text>
<text x="358.8" y="86.1">D</text>
<text x="374.3" y="86.1">S8</text>
<text x="381" y="84.7">9</text>
<text x="343.5" y="118.2">1</text>
<text x="347" y="120">1</text>
<text x="343.5" y="121.7">2</text>
<text x="343.5" y="125.3">3</text>
<text x="347" y="123.5">2</text>
<text x="343.5" y="128.8">4</text>
<text x="347" y="127">3</text>
<text x="347" y="130.6">4</text>
<text x="343.5" y="132.3">5</text>
<text x="347" y="134.1">5</text>
<text x="87.3" y="141.1">15</text>
<text x="94.5" y="142.6">CLK</text>
<text x="197.7" y="142.9">1</text>
<text x="89.4" y="144.7">1</text>
<text x="89.4" y="148.2">5</text>
<text x="94.5" y="146.1">PSE</text>
<text x="94.5" y="149.6">CI</text>
<text x="112.4" y="149.6">CO</text>
<text x="120.3" y="148.2">7</text>
<text x="172.2" y="150">14</text>
<text x="172.2" y="146.4">15</text>
<text x="177.7" y="148.2">3</text>
<text x="194.2" y="144.7">4</text>
<text x="194.2" y="148.2">2</text>
<text x="197.7" y="146.4">2</text>
<text x="197.7" y="150">3</text>
<text x="87.3" y="151.7">10</text>
<text x="89.4" y="155.3">9</text>
<text x="94.5" y="153.1">UD</text>
<text x="172.2" y="153.5">13</text>
<text x="177.7" y="155.3">B</text>
<text x="177.7" y="151.7">1</text>
<text x="194.2" y="151.7">0</text>
<text x="194.2" y="155.3">7</text>
<text x="197.7" y="153.5">4</text>
<text x="94.5" y="156.7">BD</text>
<text x="172.2" y="160.5">11</text>
<text x="172.2" y="157">12</text>
<text x="177.7" y="158.8">C</text>
<text x="194.2" y="158.8">9</text>
<text x="197.7" y="157">5</text>
<text x="197.7" y="160.5">6</text>
<text x="345.3" y="157">1</text>
<text x="345.3" y="160.5">2</text>
<text x="348.8" y="158.8">1</text>
<text x="87.3" y="165.8">12</text>
<text x="89.4" y="162.3">4</text>
<text x="94.5" y="163.7">J1</text>
<text x="94.5" y="167.3">J2</text>
<text x="112.6" y="163.7">Q1</text>
<text x="112.6" y="167.3">Q2</text>
<text x="120.3" y="162.3">6</text>
<text x="120.3" y="165.8">11</text>
<text x="172.2" y="164.1">10</text>
<text x="174.2" y="167.6">9</text>
<text x="177.7" y="165.8">A</text>
<text x="177.7" y="162.3">D</text>
<text x="194.2" y="162.3">5</text>
<text x="194.2" y="165.8">6</text>
<text x="197.7" y="164.1">7</text>
<text x="345.3" y="164.1">3</text>
<text x="345.3" y="167.6">4</text>
<text x="348.8" y="162.3">2</text>
<text x="348.8" y="165.8">3</text>
<text x="87.3" y="169.4">13</text>
<text x="89.4" y="172.9">3</text>
<text x="94.5" y="170.8">J3</text>
<text x="112.6" y="170.8">Q3</text>
<text x="120.3" y="169.4">14</text>
<text x="120.3" y="172.9">2</text>
<text x="177.7" y="169.4">8</text>
<text x="348.8" y="169.4">4</text>
<text x="414.1" y="172.9">1</text>
<text x="94.5" y="174.3">J4</text>
<text x="112.6" y="174.3">Q4</text>
<text x="414.1" y="176.4">2</text>
<text x="414.1" y="180">3</text>
<text x="417.6" y="174.7">1</text>
<text x="417.6" y="178.2">2</text>
<text x="414.1" y="183.5">4</text>
<text x="417.6" y="181.7">3</text>
<text x="417.6" y="185.2">4</text>
<text x="414.1" y="187">5</text>
<text x="417.6" y="188.8">5</text>
<text x="343.5" y="192.3">1</text>
<text x="343.5" y="195.8">2</text>
<text x="347" y="194.1">1</text>
<text x="347" y="197.6">2</text>
<text x="343.5" y="199.4">3</text>
<text x="343.5" y="202.9">4</text>
<text x="347" y="201.1">3</text>
<text x="347" y="204.6">4</text>
<text x="415.9" y="209.9">1</text>
<text x="415.9" y="213.5">2</text>
<text x="419.3" y="211.7">1</text>
<text x="419.3" y="215.2">2</text>
<text x="415.9" y="217">3</text>
<text x="415.9" y="220.5">4</text>
<text x="419.3" y="218.8">3</text>
<text x="415.9" y="224">5</text>
<text x="419.3" y="222.3">4</text>
<text x="419.3" y="225.8">5</text>
<text x="407" y="239.9">1</text>
<text x="407" y="243.5">2</text>
<text x="410.5" y="241.7">1</text>
<text x="410.5" y="245.2">2</text>
<text x="91.5" y="248.7">1</text>
<text x="96" y="250.2">A0</text>
<text x="111.5" y="250.2">A1</text>
<text x="118.2" y="248.7">16</text>
<text x="407" y="247">3</text>
<text x="407" y="250.5">4</text>
<text x="410.5" y="248.7">3</text>
<text x="91.5" y="252.3">2</text>
<text x="91.5" y="255.8">3</text>
<text x="96" y="253.7">EN</text>
<text x="96" y="257.2">V-</text>
<text x="108.4" y="257.2">GND</text>
<text x="111.5" y="253.7">A2</text>
<text x="118.2" y="255.8">14</text>
<text x="118.2" y="252.3">15</text>
<text x="407" y="254">5</text>
<text x="410.5" y="252.3">4</text>
<text x="410.5" y="255.8">5</text>
<text x="91.5" y="259.3">4</text>
<text x="91.5" y="262.9">5</text>
<text x="96" y="260.7">S1</text>
<text x="110.9" y="260.7">V+</text>
<text x="118.2" y="262.9">12</text>
<text x="118.2" y="259.3">13</text>
<text x="91.5" y="266.4">6</text>
<text x="91.5" y="269.9">7</text>
<text x="96" y="264.3">S2</text>
<text x="96" y="267.8">S3</text>
<text x="111.5" y="267.8">S6</text>
<text x="111.5" y="264.3">S5</text>
<text x="118.2" y="269.9">10</text>
<text x="118.2" y="266.4">11</text>
<text x="91.5" y="273.4">8</text>
<text x="96" y="271.3">S4</text>
<text x="96" y="274.8">D</text>
<text x="111.5" y="274.8">S8</text>
<text x="111.5" y="271.3">S7</text>
<text x="118.2" y="273.4">9</text>
<text x="400" y="282.3">1</text>
<text x="400" y="285.8">2</text>
<text x="403.5" y="284">1</text>
<text x="403.5" y="287.5">2</text>
<text x="400" y="289.3">3</text>
<text x="400" y="292.8">4</text>
<text x="403.5" y="291.1">3</text>
<text x="403.5" y="294.6">4</text>
<text x="396.4" y="312.2">1</text>
<text x="396.4" y="315.8">2</text>
<text x="399.9" y="314">1</text>
<text x="399.9" y="317.5">2</text>
<text x="80.9" y="322.8">1</text>
<text x="114.7" y="322.8">16</text>
<text x="396.4" y="319.3">3</text>
<text x="396.4" y="322.8">4</text>
<text x="399.9" y="321.1">3</text>
<text x="80.9" y="326.4">2</text>
<text x="80.9" y="329.9">3</text>
<text x="85.4" y="324.2">by</text>
<text x="85.4" y="327.8">bx</text>
<text x="99" y="327.8">bx ro by</text>
<text x="105.1" y="324.2">VDD</text>
<text x="114.7" y="329.9">14</text>
<text x="114.7" y="326.4">15</text>
<text x="396.4" y="326.4">5</text>
<text x="399.9" y="324.6">4</text>
<text x="399.9" y="328.1">5</text>
<text x="80.9" y="333.4">4</text>
<text x="85.4" y="331.3">cy</text>
<text x="85.4" y="334.8">CX OR CY</text>
<text x="99.1" y="331.3">ax or ay</text>
<text x="108.4" y="334.8">ay</text>
<text x="114.7" y="333.4">13</text>
<text x="80.9" y="336.9">5</text>
<text x="80.9" y="340.5">6</text>
<text x="85.4" y="338.3">CX</text>
<text x="85.4" y="341.9">INH</text>
<text x="108.4" y="338.3">ax</text>
<text x="110" y="341.9">A</text>
<text x="114.7" y="340.5">11</text>
<text x="114.7" y="336.9">12</text>
<text x="80.9" y="344">7</text>
<text x="80.9" y="347.5">8</text>
<text x="85.4" y="345.4">VEE</text>
<text x="110" y="345.4">B</text>
<text x="114.7" y="347.5">9</text>
<text x="114.7" y="344">10</text>
<text x="85.4" y="348.9">VSS</text>
<text x="110" y="348.9">C</text>
</g>
<g font-size="3.2" fill="#f00">
<text x="249.4" y="43.8">VDD</text>
<text x="259.6" y="42.4">16</text>
<text x="80.5" y="51.2">14</text>
<text x="86" y="53">VDD</text>
<text x="110.1" y="142.6">VDD</text>
<text x="120.3" y="141.1">16</text>
<text x="172.2" y="142.9">16</text>
<text x="177.7" y="144.7">VDD</text>
</g>
<g font-size="3.2">
<text x="112.1" y="74.1">VSS</text>
<text x="120.1" y="72.4">7</text>
<text x="228.7" y="81.2">8</text>
<text x="233.9" y="82.6">GND</text>
<text x="197.7" y="167.6">8</text>
<text x="189.7" y="169.4">VSS</text>
<text x="89.4" y="180">8</text>
<text x="94.5" y="181.4">GND</text>
</g>
<g font-size="2.1" fill="#a54b4b">
<text x="264.7" y="103.8">6</text>
<text x="284.4" y="107.3">7</text>
<text x="264.7" y="110.8">5</text>
<text x="266.4" y="135.5">9</text>
<text x="265.1" y="142.6">10</text>
<text x="286.2" y="139">8</text>
<text x="268.2" y="174.3">2</text>
<text x="287.9" y="177.8">1</text>
<text x="268.2" y="181.4">3</text>
<text x="268.6" y="207.8">13</text>
<text x="201.2" y="213.1">2</text>
<text x="268.6" y="214.9">12</text>
<text x="289.7" y="211.4">14</text>
<text x="201.2" y="220.2">3</text>
<text x="220.9" y="216.7">1</text>
<text x="201.6" y="248.4">13</text>
<text x="222.7" y="251.9">14</text>
<text x="201.6" y="255.5">12</text>
<text x="278" y="271.4" transform="rotate(-90 278 271.4)">4</text>
<text x="318.6" y="273.2" transform="rotate(-90 318.6 273.2)">4</text>
<text x="208.2" y="287.2">6</text>
<text x="228" y="290.7">7</text>
<text x="278" y="289.7" transform="rotate(-90 278 289.7)">11</text>
<text x="318.6" y="291.5" transform="rotate(-90 318.6 291.5)">11</text>
<text x="208.2" y="294.3">5</text>
<text x="210" y="317.2">9</text>
<text x="229.7" y="320.7">8</text>
<text x="208.7" y="324.2">10</text>
</g>
<g font-size="1.1" fill="#4ba54b">
<text x="280.5" y="274.8" transform="rotate(-90 280.5 274.8)">V+</text>
<text x="321" y="276.5" transform="rotate(-90 321 276.5)">V+</text>
<text x="280.5" y="285.4" transform="rotate(-90 280.5 285.4)">V-</text>
<text x="321" y="287.1" transform="rotate(-90 321 287.1)">V-</text>
</g>
</svg>
